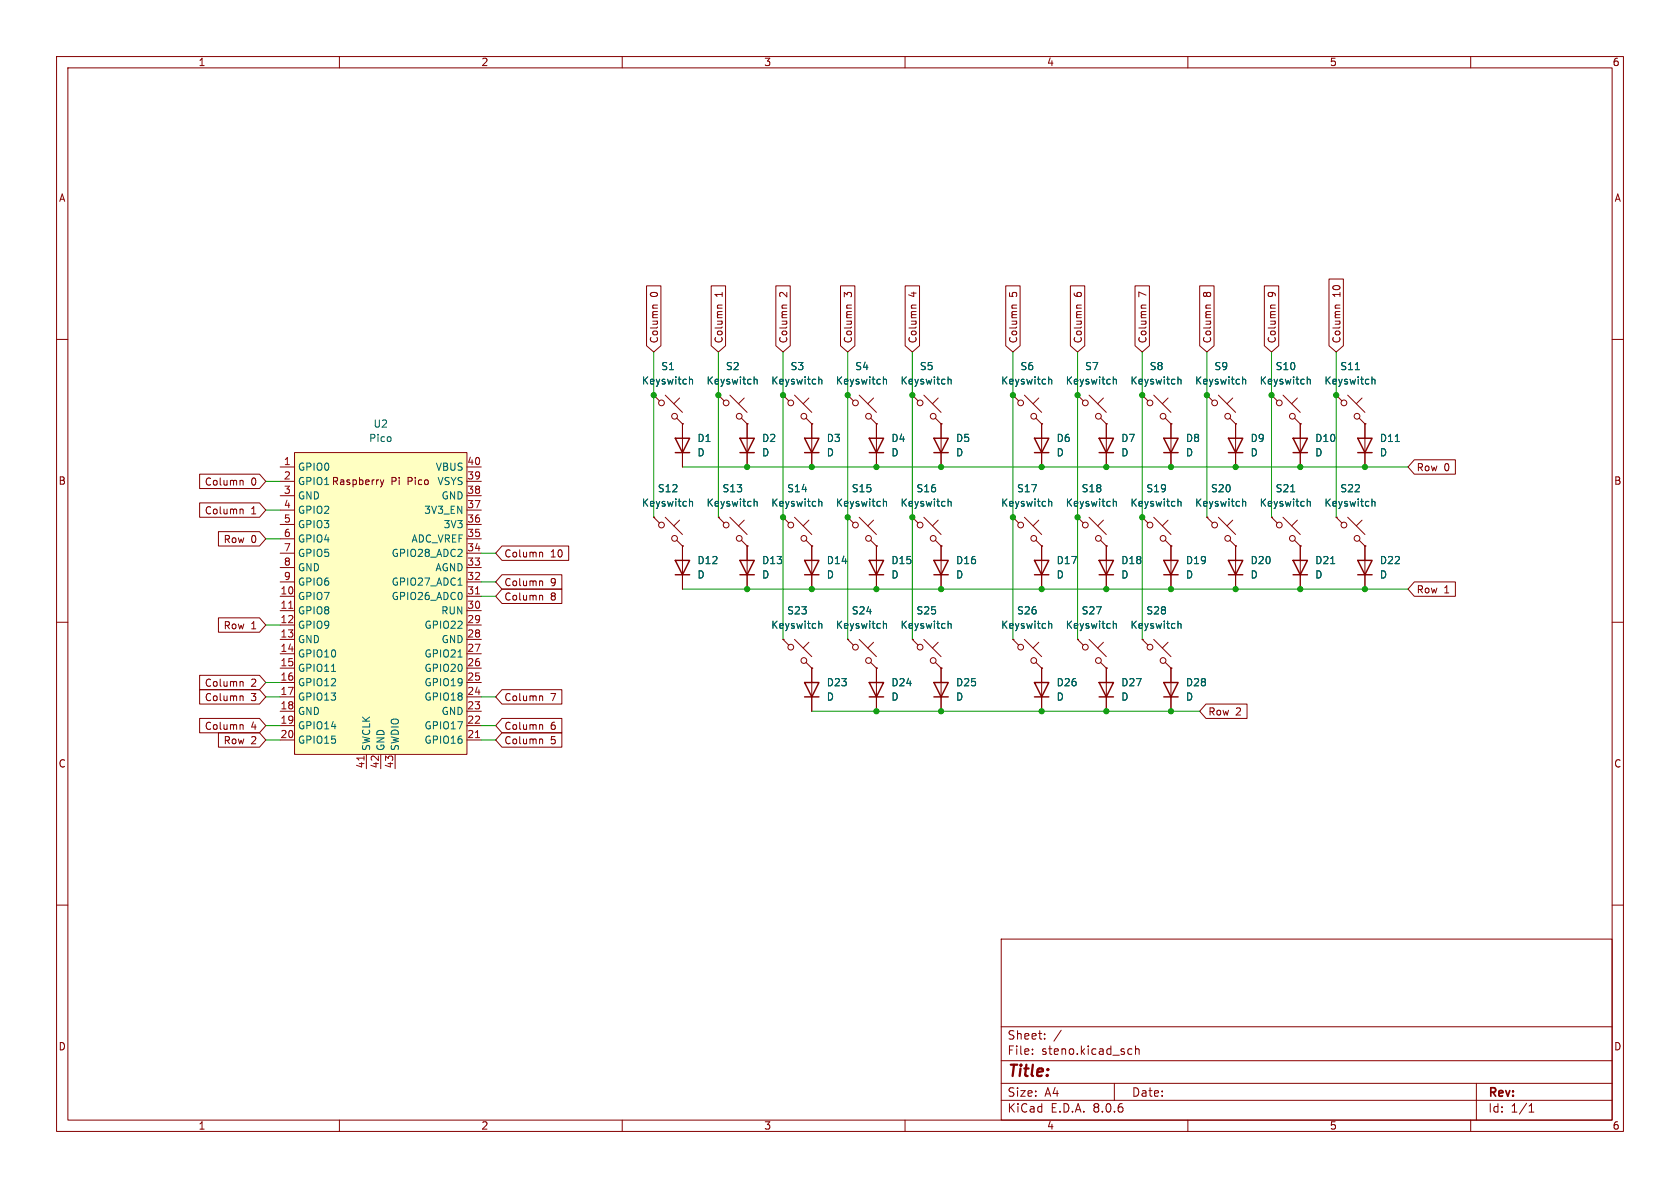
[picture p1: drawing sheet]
<svg xmlns="http://www.w3.org/2000/svg" width="297mm" height="210mm" viewBox="0 0 297 210" stroke-linecap="round" stroke-linejoin="round" font-family="sans-serif">
<g fill="none" stroke="#840000" stroke-width=".18">
<path d="M10 10h277v190h-277zM12 12h273v186h-273zM60 10v2M110 10v2M160 10v2M210 10v2M260 10v2M10 60h2M285 60h2M120.6 74.9v7.7M127 69.9l1 1M127 69.9h.1"/>
<path d="M129 69.9l3.1 3M131.1 73.9l1 1M131.6 70.4l-1 1M132.1 74.9h.1M132.1 74.9v7.7M138.4 69.9l1 1M138.4 69.9h.1M140.5 69.9l3 3M142.5 73.9l1 1M143 70.4l-1 1M143.5 74.9h.1M143.5 74.9v7.7"/>
<path d="M149.9 69.9l1 1M149.9 69.9h.1M151.9 69.9l3 3M153.9 73.9l1 1M154.4 70.4l-1 1M154.9 74.9h.1M201.9 69.9l1 1M201.9 69.9h.1M204 69.9l3 3M206 73.9l1 1M206.5 70.4l-1 1M207 74.9h.1"/>
<path d="M213.4 69.9l1 1M213.4 69.9h.1M215.4 69.9l3 3M217.4 73.9l1 1M217.9 70.4l-1 1M218.4 74.9h.1M120.6 96.5v7.6M127 91.4l1 1.1M127 91.4h.1M129 91.4l3.1 3.1M131.1 95.5l1 1M131.6 91.9l-1 1.1"/>
<path d="M132.1 96.5h.1M132.1 96.5v7.6M138.4 91.4l1 1.1M138.4 91.4h.1M140.5 91.4l3 3.1M142.5 95.5l1 1M143 91.9l-1 1.1M143.5 96.5h.1M143.5 96.5v7.6M10 110h2M138.4 113l1 1M138.4 113h.1"/>
<path d="M140.5 113l3 3.1M142.5 117.1l1 1M143 113.5l-1 1.1M143.5 118.1h.1M143.5 118.1v7.6M149.9 113l1 1M149.9 113h.1M151.9 113l3 3.1M153.9 117.1l1 1M154.4 113.5l-1 1.1M154.9 118.1h.1M166.4 118.1v7.6"/>
<path d="M184.1 118.1v7.6M285 110h2M10 160h2M285 160h2M177 166h108v32h-108zM60 198v2M110 198v2M160 198v2M177 194.5h108M177 191.5h108M177 187.5h108M177 181.5h108"/>
<path d="M182.5 186.3v.1M182.5 185.5v.1M184.7 183.6v.1M184.7 182.8v.1M187.6 182.1l-1.3 2M197 191.5v3M199.5 186.3h.6M199.5 185.5h.6M200.7 185.5l.3-.1 .3 .1 .1 .9M200.7 184.9v1.5M210 198v2M260 198v2"/>
<path d="M261 191.5v6.5M270.3 196.6h.9M270.3 195.5l.4-.4v1.5"/>
<circle cx="128.4" cy="71.2" r=".51"/>
<circle cx="130.7" cy="73.6" r=".51"/>
<circle cx="139.8" cy="71.2" r=".51"/>
<circle cx="142.1" cy="73.6" r=".51"/>
<circle cx="151.2" cy="71.2" r=".51"/>
<circle cx="153.5" cy="73.6" r=".51"/>
<circle cx="203.3" cy="71.2" r=".51"/>
<circle cx="205.6" cy="73.6" r=".51"/>
<circle cx="214.7" cy="71.2" r=".51"/>
<circle cx="217" cy="73.6" r=".51"/>
<circle cx="128.4" cy="92.8" r=".51"/>
<circle cx="130.7" cy="95.2" r=".51"/>
<circle cx="139.8" cy="92.8" r=".51"/>
<circle cx="142.1" cy="95.2" r=".51"/>
<circle cx="139.8" cy="114.4" r=".51"/>
<circle cx="142.1" cy="116.8" r=".51"/>
<circle cx="151.2" cy="114.4" r=".51"/>
<circle cx="153.5" cy="116.8" r=".51"/>
</g>
<g fill="none" stroke="#840000" stroke-width=".25">
<path d="M119.4 77.5h2.5l-1.3 2.5zM130.8 77.5h2.5l-1.2 2.5zM142.2 77.5h2.6l-1.3 2.5zM119.4 99.1h2.5l-1.3 2.5zM119.4 80h2.5M130.8 99.1h2.5l-1.2 2.5zM130.8 80h2.5M142.2 99.1h2.6l-1.3 2.5zM142.2 80h2.6M119.4 101.6h2.5M130.8 101.6h2.5M142.2 101.6h2.6"/>
<path d="M142.2 120.7h2.6l-1.3 2.5zM142.2 123.2h2.6M165.1 120.7h2.5l-1.2 2.5zM165.1 123.2h2.5M182.9 120.7h2.5l-1.3 2.5zM182.9 123.2h2.5"/>
</g>
<g fill="none" stroke="#006464" stroke-width=".18">
<path d="M133.3 67.2l.2-.2 .3 .1 .1 .8M133.3 66.6v1.3M144.7 67.2l.2-.2 .3 .1 .1 .8M144.7 66.6v1.3M156.2 67.2l.2-.2 .3 .1v.8M156.2 66.6v1.3M208.2 66.6v1.3M208.2 67.2l.2-.2 .3 .1 .1 .8M219.7 67.2l.2-.2 .3 .1v.8M219.7 66.6v1.3M133.3 88.8l.2-.2 .3 .1 .1 .8M133.3 88.2v1.3"/>
<path d="M144.7 88.2v1.3M144.7 88.8l.2-.2 .3 .1 .1 .8M144.7 109.8v1.3M144.7 110.3l.2-.1 .3 .1 .1 .8M156.2 109.8v1.3M156.2 110.3l.2-.1 .3 .1v.8"/>
</g>
<path d="M52.1 80h30.4v53.4h-30.4z" fill="#ffffc2"/>
<g fill="none" stroke="#840000" stroke-width=".18">
<path d="M114.3 50.5h2.5v10.6l-1.2 1.1-1.3-1.1zM116.2 53.9h-.6l-.2 .4M125.7 50.5h2.6v10.6l-1.3 1.1-1.3-1.1zM127.7 53.9h-.7l-.2 .4M137.2 50.5h2.5v10.6l-1.3 1.1-1.2-1.1zM139.1 53.9h-.7l-.1 .4M148.6 50.5h2.5v10.6l-1.2 1.1-1.3-1.1zM150.5 53.9h-.6l-.2 .4M160 50.5h2.6v10.6l-1.3 1.1-1.3-1.1zM162 53.9h-.7l-.2 .4M177.8 50.5h2.5v10.6l-1.2 1.1-1.3-1.1zM179.7 53.9h-.6l-.2 .4"/>
<path d="M189.2 50.5h2.6v10.6l-1.3 1.1-1.3-1.1zM191.2 53.9h-.7l-.2 .4M200.7 50.5h2.5v10.6l-1.3 1.1-1.2-1.1zM202.6 53.9h-.7l-.1 .4M212.1 50.5h2.5v10.6l-1.2 1.1-1.3-1.1zM214 53.9h-.6l-.2 .4M223.5 50.5h2.6v10.6l-1.3 1.1-1.3-1.1zM225.5 53.9h-.7l-.2 .4M234.9 49.3h2.6v11.8l-1.3 1.1-1.3-1.1zM236.9 53.9h-.7l-.2 .4M115.6 69.9l1 1M115.6 69.9h.1"/>
<path d="M117.6 69.9l3 3M119.6 73.9l1 1M120.1 70.4l-1 1M120.6 74.9h.1M120.6 74.9v2.6M127 69.9h.1M132.1 74.9h.1M132.1 74.9v2.6M138.4 69.9h.1M143.5 74.9h.1M143.5 74.9v2.6M149.9 69.9h.1"/>
<path d="M154.9 74.9h.1M154.9 74.9v7.7M161.3 69.9l1 1M161.3 69.9h.1M163.3 69.9l3.1 3M165.4 73.9l1 1M165.9 70.4l-1.1 1M166.4 74.9h.1M166.4 74.9v7.7M179.1 69.9l1 1M179.1 69.9h.1M181.1 69.9l3 3"/>
<path d="M183.1 73.9l1 1M183.6 70.4l-1 1M184.1 74.9h.1M184.1 74.9v7.7M190.5 69.9l1 1M190.5 69.9h.1M192.5 69.9l3.1 3M194.6 73.9l1 1M195.1 70.4l-1 1M195.6 74.9h.1M195.6 74.9v7.7M201.9 69.9h.1"/>
<path d="M207 74.9h.1M207 74.9v7.7M213.4 69.9h.1M218.4 74.9h.1M218.4 74.9v7.7M224.8 69.9l1 1M224.8 69.9h.1M226.8 69.9l3.1 3M228.9 73.9l1 1M229.4 70.4l-1.1 1M229.9 74.9h.1M229.9 74.9v7.7"/>
<path d="M236.2 69.9l1 1M236.2 69.9h.1M238.3 69.9l3 3M240.3 73.9l1 1M240.8 70.4l-1 1M241.3 74.9h.1M241.3 74.9v7.7M35.3 83.8h10.6l1.1 1.3-1.1 1.3h-10.6zM35.3 88.9h10.6l1.1 1.3-1.1 1.2h-10.6zM38.6 94h7.3l1.1 1.3-1.1 1.2h-7.3zM42.6 84.9l.4 .2v.7M42.6 90l.4 .2v.6"/>
<path d="M49.5 82.6h2.6M49.5 85.1h2.6M49.5 87.6h2.6M49.5 97.8h2.6M49.5 95.3h2.6M49.5 92.7h2.6M49.5 90.2h2.6M52.1 80h30.4v53.4h-30.4zM67.2 84.8l.4 .9M67.6 85.7l-.4 .4M67.9 84.8l-.3 .9M82.5 82.6h2.6"/>
<path d="M82.5 85.1h2.6M82.5 87.6h2.6M82.5 97.8h2.6M82.5 95.3h2.6M82.5 92.7h2.6M82.5 90.2h2.6M88.7 96.5h11.8v2.6h-11.8l-1.1-1.3zM95.6 97.6l.3 .2v.7M115.6 91.4l1 1.1M115.6 91.4h.1M117.6 91.4l3 3.1M119.6 95.5l1 1"/>
<path d="M120.1 91.9l-1 1.1M120.6 96.5h.1M120.6 80v2.6M120.6 96.5v2.6M127 91.4h.1M132.1 96.5h.1M132.1 80v2.6M132.1 96.5v2.6M138.4 91.4h.1M143.5 96.5h.1M143.5 80v2.6M143.5 96.5v2.6"/>
<path d="M149.9 91.4l1 1.1M149.9 91.4h.1M151.9 91.4l3 3.1M153.9 95.5l1 1M154.4 91.9l-1 1.1M154.9 96.5h.1M154.9 96.5v7.6M161.3 91.4l1 1.1M161.3 91.4h.1M163.3 91.4l3.1 3.1M165.4 95.5l1 1M165.9 91.9l-1.1 1.1"/>
<path d="M166.4 96.5h.1M166.4 96.5v7.6M179.1 91.4l1 1.1M179.1 91.4h.1M181.1 91.4l3 3.1M183.1 95.5l1 1M183.6 91.9l-1 1.1M184.1 96.5h.1M184.1 96.5v7.6M190.5 91.4l1 1.1M190.5 91.4h.1M192.5 91.4l3.1 3.1"/>
<path d="M194.6 95.5l1 1M195.1 91.9l-1 1.1M195.6 96.5h.1M195.6 96.5v7.6M201.9 91.4l1 1.1M201.9 91.4h.1M204 91.4l3 3.1M206 95.5l1 1M206.5 91.9l-1 1.1M207 96.5h.1M207 96.5v7.6M213.4 91.4l1 1.1"/>
<path d="M213.4 91.4h.1M215.4 91.4l3 3.1M217.4 95.5l1 1M217.9 91.9l-1 1.1M218.4 96.5h.1M218.4 96.5v7.6M224.8 91.4l1 1.1M224.8 91.4h.1M226.8 91.4l3.1 3.1M228.9 95.5l1 1M229.4 91.9l-1.1 1.1M229.9 96.5h.1"/>
<path d="M229.9 96.5v7.6M236.2 91.4l1 1.1M236.2 91.4h.1M238.3 91.4l3 3.1M240.3 95.5l1 1M240.8 91.9l-1 1.1M241.3 96.5h.1M241.3 96.5v7.6M250 81.3h7.3v2.5h-7.3l-1.1-1.2zM35.3 119.4h10.6l1.1 1.3-1.1 1.2h-10.6zM38.6 109.2h7.3l1.1 1.3-1.1 1.3h-7.3zM49.5 105.4h2.6"/>
<path d="M49.5 108h2.6M49.5 110.5h2.6M49.5 113h2.6M49.5 115.6h2.6M49.5 118.1h2.6M49.5 102.9h2.6M49.5 100.3h2.6M82.5 105.4h2.6M82.5 108h2.6M82.5 110.5h2.6M82.5 113h2.6M82.5 115.6h2.6"/>
<path d="M82.5 118.1h2.6M82.5 102.9h2.6M82.5 100.3h2.6M88.7 101.6h10.6v2.5h-10.6l-1.1-1.2zM88.7 104.1h10.6v2.6h-10.6l-1.1-1.3zM95.6 102.7l.3 .2v.6M95.6 105.2l.3 .2v.7M120.6 101.6v2.5M132.1 101.6v2.5M138.4 113h.1M143.5 118.1h.1M143.5 101.6v2.5"/>
<path d="M143.5 118.1v2.6M149.9 113h.1M154.9 118.1h.1M154.9 118.1v7.6M161.3 113l1 1M161.3 113h.1M163.3 113l3.1 3.1M165.4 117.1l1 1M165.9 113.5l-1.1 1.1M166.4 118.1h.1M166.4 118.1v2.6M179.1 113l1 1"/>
<path d="M179.1 113h.1M181.1 113l3 3.1M183.1 117.1l1 1M183.6 113.5l-1 1.1M184.1 118.1h.1M184.1 118.1v2.6M190.5 113l1 1M190.5 113h.1M192.5 113l3.1 3.1M194.6 117.1l1 1M195.1 113.5l-1 1.1M195.6 118.1h.1"/>
<path d="M195.6 118.1v7.6M201.9 113l1 1M201.9 113h.1M204 113l3 3.1M206 117.1l1 1M206.5 113.5l-1 1.1M207 118.1h.1M207 118.1v7.6M250 102.9h7.3v2.5h-7.3l-1.1-1.3zM35.3 127h10.6l1.1 1.3-1.1 1.2h-10.6zM35.3 121.9h10.6l1.1 1.3-1.1 1.3h-10.6zM38.6 129.5h7.3l1.1 1.3-1.1 1.3h-7.3z"/>
<path d="M42.6 128.1l.4 .2v.6M42.6 120.5l.4 .2v.6M42.6 123l.4 .2v.7M49.5 120.7h2.6M49.5 123.2h2.6M49.5 125.7h2.6M49.5 128.3h2.6M49.5 130.8h2.6M64.8 133.4v2.5M67.3 133.4v2.5M69.8 133.4v2.5M82.5 120.7h2.6"/>
<path d="M82.5 123.2h2.6M82.5 125.7h2.6M82.5 128.3h2.6M82.5 130.8h2.6M88.7 127h10.6v2.5h-10.6l-1.1-1.2zM88.7 129.5h10.6v2.6h-10.6l-1.1-1.3zM88.7 121.9h10.6v2.6h-10.6l-1.1-1.3zM95.6 123l.3 .2v.7M95.6 128.1l.3 .2v.6M95.6 130.6l.3 .2v.7M143.5 123.2v2.5M166.4 123.2v2.5"/>
<path d="M184.1 123.2v2.5M213.2 124.5h7.3v2.5h-7.3l-1.1-1.3z"/>
<circle cx="116.9" cy="71.2" r=".51"/>
<circle cx="119.3" cy="73.6" r=".51"/>
<circle cx="162.7" cy="71.2" r=".51"/>
<circle cx="165" cy="73.6" r=".51"/>
<circle cx="180.4" cy="71.2" r=".51"/>
<circle cx="182.8" cy="73.6" r=".51"/>
<circle cx="191.9" cy="71.2" r=".51"/>
<circle cx="194.2" cy="73.6" r=".51"/>
<circle cx="226.2" cy="71.2" r=".51"/>
<circle cx="228.5" cy="73.6" r=".51"/>
<circle cx="237.6" cy="71.2" r=".51"/>
<circle cx="239.9" cy="73.6" r=".51"/>
<circle cx="116.9" cy="92.8" r=".51"/>
<circle cx="119.3" cy="95.2" r=".51"/>
<circle cx="151.2" cy="92.8" r=".51"/>
<circle cx="153.5" cy="95.2" r=".51"/>
<circle cx="162.7" cy="92.8" r=".51"/>
<circle cx="165" cy="95.2" r=".51"/>
<circle cx="180.4" cy="92.8" r=".51"/>
<circle cx="182.8" cy="95.2" r=".51"/>
<circle cx="191.9" cy="92.8" r=".51"/>
<circle cx="194.2" cy="95.2" r=".51"/>
<circle cx="203.3" cy="92.8" r=".51"/>
<circle cx="205.6" cy="95.2" r=".51"/>
<circle cx="214.7" cy="92.8" r=".51"/>
<circle cx="217" cy="95.2" r=".51"/>
<circle cx="226.2" cy="92.8" r=".51"/>
<circle cx="228.5" cy="95.2" r=".51"/>
<circle cx="237.6" cy="92.8" r=".51"/>
<circle cx="239.9" cy="95.2" r=".51"/>
<circle cx="162.7" cy="114.4" r=".51"/>
<circle cx="165" cy="116.8" r=".51"/>
<circle cx="180.4" cy="114.4" r=".51"/>
<circle cx="182.8" cy="116.8" r=".51"/>
<circle cx="191.9" cy="114.4" r=".51"/>
<circle cx="194.2" cy="116.8" r=".51"/>
<circle cx="203.3" cy="114.4" r=".51"/>
<circle cx="205.6" cy="116.8" r=".51"/>
</g>
<path d="M51 107.5h.8M84.1 105h.7M64.4 133.7v.7M84.1 130.4h.7" fill="none" stroke="#a90000" stroke-width=".18"/>
<g fill="none" stroke="#006464" stroke-width=".18">
<path d="M121.9 66.6v1.3M121.9 67.2l.2-.2 .3 .1v.8M133.3 67.2l.2-.2 .3 .1 .1 .8M133.3 66.6v1.3M144.7 67.2l.2-.2 .3 .1 .1 .8M144.7 66.6v1.3M156.2 67.2l.2-.2 .3 .1v.8M156.2 66.6v1.3M167.6 67.2l.2-.2 .3 .1 .1 .8M167.6 66.6v1.3M185.4 67.2l.2-.2 .3 .1v.8M185.4 66.6v1.3"/>
<path d="M196.8 67.2l.2-.2 .3 .1 .1 .8M196.8 66.6v1.3M208.2 67.2l.2-.2 .3 .1 .1 .8M208.2 66.6v1.3M219.7 67.2l.2-.2 .3 .1v.8M219.7 66.6v1.3M231.1 67.2l.2-.2 .3 .1 .1 .8M231.1 66.6v1.3M239.6 65.3h.7M242.5 67.2l.2-.2 .3 .1 .1 .8M242.5 66.6v1.3M246.7 78h.7"/>
<path d="M121.9 88.2v1.3M121.9 88.8l.2-.2 .3 .1v.8M133.3 88.8l.2-.2 .3 .1 .1 .8M133.3 88.2v1.3M144.7 88.8l.2-.2 .3 .1 .1 .8M144.7 88.2v1.3M156.2 88.8l.2-.2 .3 .1v.8M156.2 88.2v1.3M167.6 88.8l.2-.2 .3 .1 .1 .8M167.6 88.2v1.3M185.4 88.8l.2-.2 .3 .1v.8M185.4 88.2v1.3"/>
<path d="M196.8 88.8l.2-.2 .3 .1 .1 .8M196.8 88.2v1.3M208.2 88.8l.2-.2 .3 .1 .1 .8M208.2 88.2v1.3M219.7 88.8l.2-.2 .3 .1v.8M219.7 88.2v1.3M228.2 86.9h.7M231.1 88.8l.2-.2 .3 .1 .1 .8M231.1 88.2v1.3M235.2 99.6h.8M242.5 88.2v1.3M242.5 88.8l.2-.2 .3 .1 .1 .8"/>
<path d="M58.6 118.7h.7M81 116.1h.7M81 103.4h.7M144.7 110.3l.2-.1 .3 .1 .1 .8M144.7 109.8v1.3M156.2 110.3l.2-.1 .3 .1v.8M156.2 109.8v1.3M167.6 110.3l.2-.1 .3 .1 .1 .8M167.6 109.8v1.3M185.4 109.8v1.3M185.4 110.3l.2-.1 .3 .1v.8M196.8 110.3l.2-.1 .3 .1 .1 .8"/>
<path d="M196.8 109.8v1.3M208.2 110.3l.2-.1 .3 .1 .1 .8M208.2 109.8v1.3"/>
</g>
<g fill="none" stroke="#840000" stroke-width=".25">
<path d="M153.7 77.5h2.5l-1.3 2.5zM165.1 77.5h2.5l-1.2 2.5zM182.9 77.5h2.5l-1.3 2.5zM194.3 77.5h2.5l-1.2 2.5zM205.7 77.5h2.6l-1.3 2.5zM217.2 77.5h2.5l-1.3 2.5zM228.6 77.5h2.5l-1.2 2.5zM240 77.5h2.6l-1.3 2.5zM153.7 99.1h2.5l-1.3 2.5zM153.7 80h2.5M165.1 99.1h2.5l-1.2 2.5zM165.1 80h2.5"/>
<path d="M182.9 99.1h2.5l-1.3 2.5zM182.9 80h2.5M194.3 99.1h2.5l-1.2 2.5zM194.3 80h2.5M205.7 99.1h2.6l-1.3 2.5zM205.7 80h2.6M217.2 99.1h2.5l-1.3 2.5zM217.2 80h2.5M228.6 99.1h2.5l-1.2 2.5zM228.6 80h2.5M240 99.1h2.6l-1.3 2.5zM240 80h2.6"/>
<path d="M153.7 101.6h2.5M165.1 101.6h2.5M182.9 101.6h2.5M194.3 101.6h2.5M205.7 101.6h2.6M217.2 101.6h2.5M228.6 101.6h2.5M240 101.6h2.6M153.7 120.7h2.5l-1.3 2.5zM153.7 123.2h2.5M194.3 120.7h2.5l-1.2 2.5zM194.3 123.2h2.5"/>
<path d="M205.7 120.7h2.6l-1.3 2.5zM205.7 123.2h2.6"/>
</g>
<g fill="none" stroke="#009600" stroke-width=".18">
<path d="M115.6 62.2v29.2M127 62.2v29.2M138.4 62.2v50.8M149.9 62.2v50.8M161.3 62.2v50.8M179.1 62.2v50.8M190.5 62.2v50.8M201.9 62.2v50.8M213.4 62.2v29.2M224.8 62.2v29.2M236.2 62.2v29.2M47 85.1h2.5"/>
<path d="M47 95.3h2.5M47 90.2h2.5M85.1 97.8h2.5M120.6 82.6h128.3M47 110.5h2.5M85.1 105.4h2.5M85.1 102.9h2.5M120.6 104.1h128.3M47 123.2h2.5M47 130.8h2.5M47 128.3h2.5M47 120.7h2.5"/>
<path d="M85.1 123.2h2.5M85.1 130.8h2.5M85.1 128.3h2.5M143.5 125.7h68.6"/>
</g>
<g fill="#009600" stroke="#009600" stroke-width=".18">
<circle cx="184.1" cy="82.6" r=".46"/>
<circle cx="179.1" cy="69.9" r=".46"/>
<circle cx="190.5" cy="69.9" r=".46"/>
<circle cx="195.6" cy="82.6" r=".46"/>
<circle cx="166.4" cy="82.6" r=".46"/>
<circle cx="161.3" cy="69.9" r=".46"/>
<circle cx="154.9" cy="82.6" r=".46"/>
<circle cx="166.4" cy="125.7" r=".46"/>
<circle cx="154.9" cy="104.1" r=".46"/>
<circle cx="166.4" cy="104.1" r=".46"/>
<circle cx="154.9" cy="125.7" r=".46"/>
<circle cx="184.1" cy="125.7" r=".46"/>
<circle cx="161.3" cy="91.4" r=".46"/>
<circle cx="143.5" cy="82.6" r=".46"/>
<circle cx="143.5" cy="104.1" r=".46"/>
<circle cx="149.9" cy="69.9" r=".46"/>
<circle cx="138.4" cy="69.9" r=".46"/>
<circle cx="149.9" cy="91.4" r=".46"/>
<circle cx="138.4" cy="91.4" r=".46"/>
<circle cx="201.9" cy="69.9" r=".46"/>
<circle cx="213.4" cy="69.9" r=".46"/>
<circle cx="236.2" cy="69.9" r=".46"/>
<circle cx="224.8" cy="69.9" r=".46"/>
<circle cx="218.4" cy="82.6" r=".46"/>
<circle cx="207" cy="82.6" r=".46"/>
<circle cx="229.9" cy="82.6" r=".46"/>
<circle cx="241.3" cy="82.6" r=".46"/>
<circle cx="241.3" cy="104.1" r=".46"/>
<circle cx="229.9" cy="104.1" r=".46"/>
<circle cx="115.6" cy="69.9" r=".46"/>
<circle cx="127" cy="69.9" r=".46"/>
<circle cx="132.1" cy="104.1" r=".46"/>
<circle cx="132.1" cy="82.6" r=".46"/>
<circle cx="184.1" cy="104.1" r=".46"/>
<circle cx="201.9" cy="91.4" r=".46"/>
<circle cx="207" cy="104.1" r=".46"/>
<circle cx="218.4" cy="104.1" r=".46"/>
<circle cx="195.6" cy="104.1" r=".46"/>
<circle cx="190.5" cy="91.4" r=".46"/>
<circle cx="195.6" cy="125.7" r=".46"/>
<circle cx="207" cy="125.7" r=".46"/>
<circle cx="179.1" cy="91.4" r=".46"/>
</g>
<text font-size="2.8" fill="#840000" x="178" y="190.9">Title:</text>
<g font-size="2.1" fill="#840000">
<text x="178" y="184">Sheet:</text>
<text x="178" y="186.7">File:</text>
<text x="184.1" y="186.7">steno.kicad_sch</text>
<text x="178" y="196.9">KiCad</text>
<text x="178" y="194.1">Size:</text>
<text x="184.7" y="194.1">A4</text>
<text x="185.7" y="196.9">E.D.A.</text>
<text x="193.3" y="196.9">8.0.6</text>
<text x="200" y="194.1">Date:</text>
<text x="263" y="194.3">Rev:</text>
<text x="263" y="196.9">Id:</text>
<text x="267.1" y="196.9">1/1</text>
</g>
<g font-size="1.8" fill="#840000">
<text x="35" y="11.9">1</text>
<text x="85" y="11.9">2</text>
<text x="135" y="11.9">3</text>
<text x="185" y="11.9">4</text>
<text x="235" y="11.9">5</text>
<text x="285" y="11.9">6</text>
<text x="10.3" y="35.9">A</text>
<text x="285.3" y="35.9">A</text>
<text x="116.5" y="52.6" transform="rotate(-90 116.5 52.6)">0</text>
<text x="128" y="52.6" transform="rotate(-90 128 52.6)">1</text>
<text x="139.4" y="52.6" transform="rotate(-90 139.4 52.6)">2</text>
<text x="150.8" y="52.6" transform="rotate(-90 150.8 52.6)">3</text>
<text x="162.2" y="52.6" transform="rotate(-90 162.2 52.6)">4</text>
<text x="180" y="52.6" transform="rotate(-90 180 52.6)">5</text>
<text x="191.5" y="52.6" transform="rotate(-90 191.5 52.6)">6</text>
<text x="202.9" y="52.6" transform="rotate(-90 202.9 52.6)">7</text>
<text x="214.3" y="52.6" transform="rotate(-90 214.3 52.6)">8</text>
<text x="225.7" y="52.6" transform="rotate(-90 225.7 52.6)">9</text>
<text x="237.2" y="52.6" transform="rotate(-90 237.2 52.6)">10</text>
<text x="116.5" y="60.8" transform="rotate(-90 116.5 60.8)">Column</text>
<text x="128" y="60.8" transform="rotate(-90 128 60.8)">Column</text>
<text x="139.4" y="60.8" transform="rotate(-90 139.4 60.8)">Column</text>
<text x="150.8" y="60.8" transform="rotate(-90 150.8 60.8)">Column</text>
<text x="162.2" y="60.8" transform="rotate(-90 162.2 60.8)">Column</text>
<text x="180" y="60.8" transform="rotate(-90 180 60.8)">Column</text>
<text x="191.5" y="60.8" transform="rotate(-90 191.5 60.8)">Column</text>
<text x="202.9" y="60.8" transform="rotate(-90 202.9 60.8)">Column</text>
<text x="214.3" y="60.8" transform="rotate(-90 214.3 60.8)">Column</text>
<text x="225.7" y="60.8" transform="rotate(-90 225.7 60.8)">Column</text>
<text x="237.2" y="60.8" transform="rotate(-90 237.2 60.8)">Column</text>
<text x="250.3" y="83.5">Row</text>
<text x="255.3" y="83.5">0</text>
<text x="10.3" y="85.9">B</text>
<text x="36.1" y="86">Column</text>
<text x="44.4" y="86">0</text>
<text x="69.1" y="86">Pi</text>
<text x="72.2" y="86">Pico</text>
<text x="285.3" y="85.9">B</text>
<text x="36.1" y="91.1">Column</text>
<text x="44.4" y="91.1">1</text>
<text x="39.4" y="96.2">Row</text>
<text x="44.4" y="96.2">0</text>
<text x="89.1" y="98.7">Column</text>
<text x="97.3" y="98.7">10</text>
<text x="89.1" y="103.8">Column</text>
<text x="89.1" y="106.4">Column</text>
<text x="97.3" y="103.8">9</text>
<text x="97.3" y="106.4">8</text>
<text x="250.3" y="105.1">Row</text>
<text x="255.3" y="105.1">1</text>
<text x="39.4" y="111.4">Row</text>
<text x="44.4" y="111.4">1</text>
<text x="36.1" y="124.1">Column</text>
<text x="36.1" y="121.6">Column</text>
<text x="44.4" y="124.1">3</text>
<text x="44.4" y="121.6">2</text>
<text x="89.1" y="124.1">Column</text>
<text x="97.3" y="124.1">7</text>
<text x="36.1" y="129.2">Column</text>
<text x="39.4" y="131.8">Row</text>
<text x="44.4" y="129.2">4</text>
<text x="44.4" y="131.8">2</text>
<text x="89.1" y="129.2">Column</text>
<text x="89.1" y="131.8">Column</text>
<text x="97.3" y="129.2">6</text>
<text x="97.3" y="131.8">5</text>
<text x="213.5" y="126.7">Row</text>
<text x="218.4" y="126.7">2</text>
<text x="10.3" y="135.9">C</text>
<text x="285.3" y="135.9">C</text>
<text x="10.3" y="185.9">D</text>
<text x="285.3" y="185.9">D</text>
<text x="35" y="199.9">1</text>
<text x="85" y="199.9">2</text>
<text x="135" y="199.9">3</text>
<text x="185" y="199.9">4</text>
<text x="235" y="199.9">5</text>
<text x="285" y="199.9">6</text>
</g>
<g font-size="1.8" fill="#006464">
<text x="116.8" y="65.6">S1</text>
<text x="128.2" y="65.6">S2</text>
<text x="139.7" y="65.6">S3</text>
<text x="151.1" y="65.6">S4</text>
<text x="162.5" y="65.6">S5</text>
<text x="180.3" y="65.6">S6</text>
<text x="191.7" y="65.6">S7</text>
<text x="203.2" y="65.6">S8</text>
<text x="214.6" y="65.6">S9</text>
<text x="225.4" y="65.6">S10</text>
<text x="236.8" y="65.6">S11</text>
<text x="113.4" y="68.2">Keyswitch</text>
<text x="124.8" y="68.2">Keyswitch</text>
<text x="136.2" y="68.2">Keyswitch</text>
<text x="147.7" y="68.2">Keyswitch</text>
<text x="159.1" y="68.2">Keyswitch</text>
<text x="176.9" y="68.2">Keyswitch</text>
<text x="188.3" y="68.2">Keyswitch</text>
<text x="199.7" y="68.2">Keyswitch</text>
<text x="211.2" y="68.2">Keyswitch</text>
<text x="222.6" y="68.2">Keyswitch</text>
<text x="234" y="68.2">Keyswitch</text>
<text x="65.9" y="75.8">U2</text>
<text x="52.6" y="83.4">GPIO0</text>
<text x="65.2" y="78.3">Pico</text>
<text x="76.9" y="83.4">VBUS</text>
<text x="123.2" y="78.3">D1</text>
<text x="123.2" y="80.9">D</text>
<text x="134.6" y="78.3">D2</text>
<text x="134.6" y="80.9">D</text>
<text x="146.1" y="78.3">D3</text>
<text x="146.1" y="80.9">D</text>
<text x="157.5" y="78.3">D4</text>
<text x="157.5" y="80.9">D</text>
<text x="168.9" y="78.3">D5</text>
<text x="168.9" y="80.9">D</text>
<text x="186.7" y="78.3">D6</text>
<text x="186.7" y="80.9">D</text>
<text x="198.1" y="78.3">D7</text>
<text x="198.1" y="80.9">D</text>
<text x="209.6" y="78.3">D8</text>
<text x="209.6" y="80.9">D</text>
<text x="221" y="78.3">D9</text>
<text x="221" y="80.9">D</text>
<text x="232.4" y="78.3">D10</text>
<text x="232.4" y="80.9">D</text>
<text x="243.8" y="78.3">D11</text>
<text x="243.8" y="80.9">D</text>
<text x="52.6" y="86">GPIO1 Raspberry</text>
<text x="52.6" y="88.5">GND</text>
<text x="77.2" y="86">VSYS</text>
<text x="78" y="88.5">GND</text>
<text x="113.4" y="89.8">Keyswitch</text>
<text x="116.2" y="87.2">S12</text>
<text x="124.8" y="89.8">Keyswitch</text>
<text x="127.6" y="87.2">S13</text>
<text x="136.2" y="89.8">Keyswitch</text>
<text x="139.1" y="87.2">S14</text>
<text x="147.7" y="89.8">Keyswitch</text>
<text x="150.5" y="87.2">S15</text>
<text x="159.1" y="89.8">Keyswitch</text>
<text x="161.9" y="87.2">S16</text>
<text x="176.9" y="89.8">Keyswitch</text>
<text x="179.7" y="87.2">S17</text>
<text x="188.3" y="89.8">Keyswitch</text>
<text x="191.1" y="87.2">S18</text>
<text x="199.7" y="89.8">Keyswitch</text>
<text x="202.6" y="87.2">S19</text>
<text x="211.2" y="89.8">Keyswitch</text>
<text x="214" y="87.2">S20</text>
<text x="222.6" y="89.8">Keyswitch</text>
<text x="225.4" y="87.2">S21</text>
<text x="234" y="89.8">Keyswitch</text>
<text x="236.8" y="87.2">S22</text>
<text x="52.6" y="91">GPIO2</text>
<text x="52.6" y="93.6">GPIO3</text>
<text x="74.9" y="91">3V3_EN</text>
<text x="78.3" y="93.6">3V3</text>
<text x="52.6" y="96.1">GPIO4</text>
<text x="52.6" y="98.7">GPIO5</text>
<text x="52.6" y="101.2">GND</text>
<text x="69.1" y="98.7">GPIO28_ADC2</text>
<text x="72.6" y="96.1">ADC_VREF</text>
<text x="76.9" y="101.2">AGND</text>
<text x="123.2" y="99.9">D12</text>
<text x="134.6" y="99.9">D13</text>
<text x="146.1" y="99.9">D14</text>
<text x="157.5" y="99.9">D15</text>
<text x="168.9" y="99.9">D16</text>
<text x="186.7" y="99.9">D17</text>
<text x="198.1" y="99.9">D18</text>
<text x="209.6" y="99.9">D19</text>
<text x="221" y="99.9">D20</text>
<text x="232.4" y="99.9">D21</text>
<text x="243.8" y="99.9">D22</text>
<text x="52.6" y="106.3">GPIO7</text>
<text x="52.6" y="103.7">GPIO6</text>
<text x="69.1" y="106.3">GPIO26_ADC0</text>
<text x="69.1" y="103.7">GPIO27_ADC1</text>
<text x="123.2" y="102.5">D</text>
<text x="134.6" y="102.5">D</text>
<text x="146.1" y="102.5">D</text>
<text x="157.5" y="102.5">D</text>
<text x="168.9" y="102.5">D</text>
<text x="186.7" y="102.5">D</text>
<text x="198.1" y="102.5">D</text>
<text x="209.6" y="102.5">D</text>
<text x="221" y="102.5">D</text>
<text x="232.4" y="102.5">D</text>
<text x="243.8" y="102.5">D</text>
<text x="52.6" y="108.8">GPIO8</text>
<text x="52.6" y="111.4">GPIO9</text>
<text x="52.6" y="113.9">GND</text>
<text x="74.9" y="111.4">GPIO22</text>
<text x="77.9" y="108.8">RUN</text>
<text x="78" y="113.9">GND</text>
<text x="136.2" y="111.4">Keyswitch</text>
<text x="139.1" y="108.8">S23</text>
<text x="147.7" y="111.4">Keyswitch</text>
<text x="150.5" y="108.8">S24</text>
<text x="159.1" y="111.4">Keyswitch</text>
<text x="161.9" y="108.8">S25</text>
<text x="176.9" y="111.4">Keyswitch</text>
<text x="179.7" y="108.8">S26</text>
<text x="188.3" y="111.4">Keyswitch</text>
<text x="191.1" y="108.8">S27</text>
<text x="199.7" y="111.4">Keyswitch</text>
<text x="202.6" y="108.8">S28</text>
<text x="52.6" y="116.4">GPIO10</text>
<text x="52.6" y="119">GPIO11</text>
<text x="74.9" y="119">GPIO20</text>
<text x="74.9" y="116.4">GPIO21</text>
<text x="52.6" y="121.5">GPIO12</text>
<text x="52.6" y="124.1">GPIO13</text>
<text x="74.9" y="124.1">GPIO18</text>
<text x="74.9" y="121.5">GPIO19</text>
<text x="146.1" y="121.5">D23</text>
<text x="146.1" y="124.1">D</text>
<text x="157.5" y="121.5">D24</text>
<text x="157.5" y="124.1">D</text>
<text x="168.9" y="121.5">D25</text>
<text x="168.9" y="124.1">D</text>
<text x="186.7" y="121.5">D26</text>
<text x="186.7" y="124.1">D</text>
<text x="198.1" y="121.5">D27</text>
<text x="198.1" y="124.1">D</text>
<text x="209.6" y="121.5">D28</text>
<text x="209.6" y="124.1">D</text>
<text x="52.6" y="126.6">GND</text>
<text x="52.6" y="129.1">GPIO14</text>
<text x="52.6" y="131.7">GPIO15</text>
<text x="74.9" y="131.7">GPIO16</text>
<text x="74.9" y="129.1">GPIO17</text>
<text x="78" y="126.6">GND</text>
<text x="65.6" y="132.8" transform="rotate(-90 65.6 132.8)">SWCLK</text>
<text x="68.2" y="132.8" transform="rotate(-90 68.2 132.8)">GND</text>
<text x="70.7" y="132.8" transform="rotate(-90 70.7 132.8)">SWDIO</text>
</g>
<g font-size="1.8" fill="#a90000">
<text x="50.1" y="82.3">1</text>
<text x="82.5" y="82.3">40</text>
<text x="50.1" y="84.8">2</text>
<text x="50.1" y="87.4">3</text>
<text x="50.1" y="89.9">4</text>
<text x="82.5" y="89.9">37</text>
<text x="82.5" y="87.4">38</text>
<text x="82.5" y="84.8">39</text>
<text x="50.1" y="92.5">5</text>
<text x="50.1" y="95">6</text>
<text x="82.5" y="95">35</text>
<text x="82.5" y="92.5">36</text>
<text x="50.1" y="97.5">7</text>
<text x="50.1" y="100.1">8</text>
<text x="82.5" y="100.1">33</text>
<text x="82.5" y="97.5">34</text>
<text x="49.5" y="105.2">10</text>
<text x="49.5" y="107.7">11</text>
<text x="50.1" y="102.6">9</text>
<text x="82.5" y="107.7">30</text>
<text x="82.5" y="105.2">31</text>
<text x="82.5" y="102.6">32</text>
<text x="49.5" y="110.2">12</text>
<text x="49.5" y="112.8">13</text>
<text x="82.5" y="112.8">28</text>
<text x="82.5" y="110.2">29</text>
<text x="49.5" y="115.3">14</text>
<text x="49.5" y="117.9">15</text>
<text x="82.5" y="117.9">26</text>
<text x="82.5" y="115.3">27</text>
<text x="49.5" y="120.4">16</text>
<text x="49.5" y="122.9">17</text>
<text x="49.5" y="125.5">18</text>
<text x="82.5" y="125.5">23</text>
<text x="82.5" y="122.9">24</text>
<text x="82.5" y="120.4">25</text>
<text x="49.5" y="128">19</text>
<text x="49.5" y="130.6">20</text>
<text x="82.5" y="130.6">21</text>
<text x="82.5" y="128">22</text>
<text x="64.5" y="135.9" transform="rotate(-90 64.5 135.9)">41</text>
<text x="67.1" y="135.9" transform="rotate(-90 67.1 135.9)">42</text>
<text x="69.6" y="135.9" transform="rotate(-90 69.6 135.9)">43</text>
</g>
</svg>
